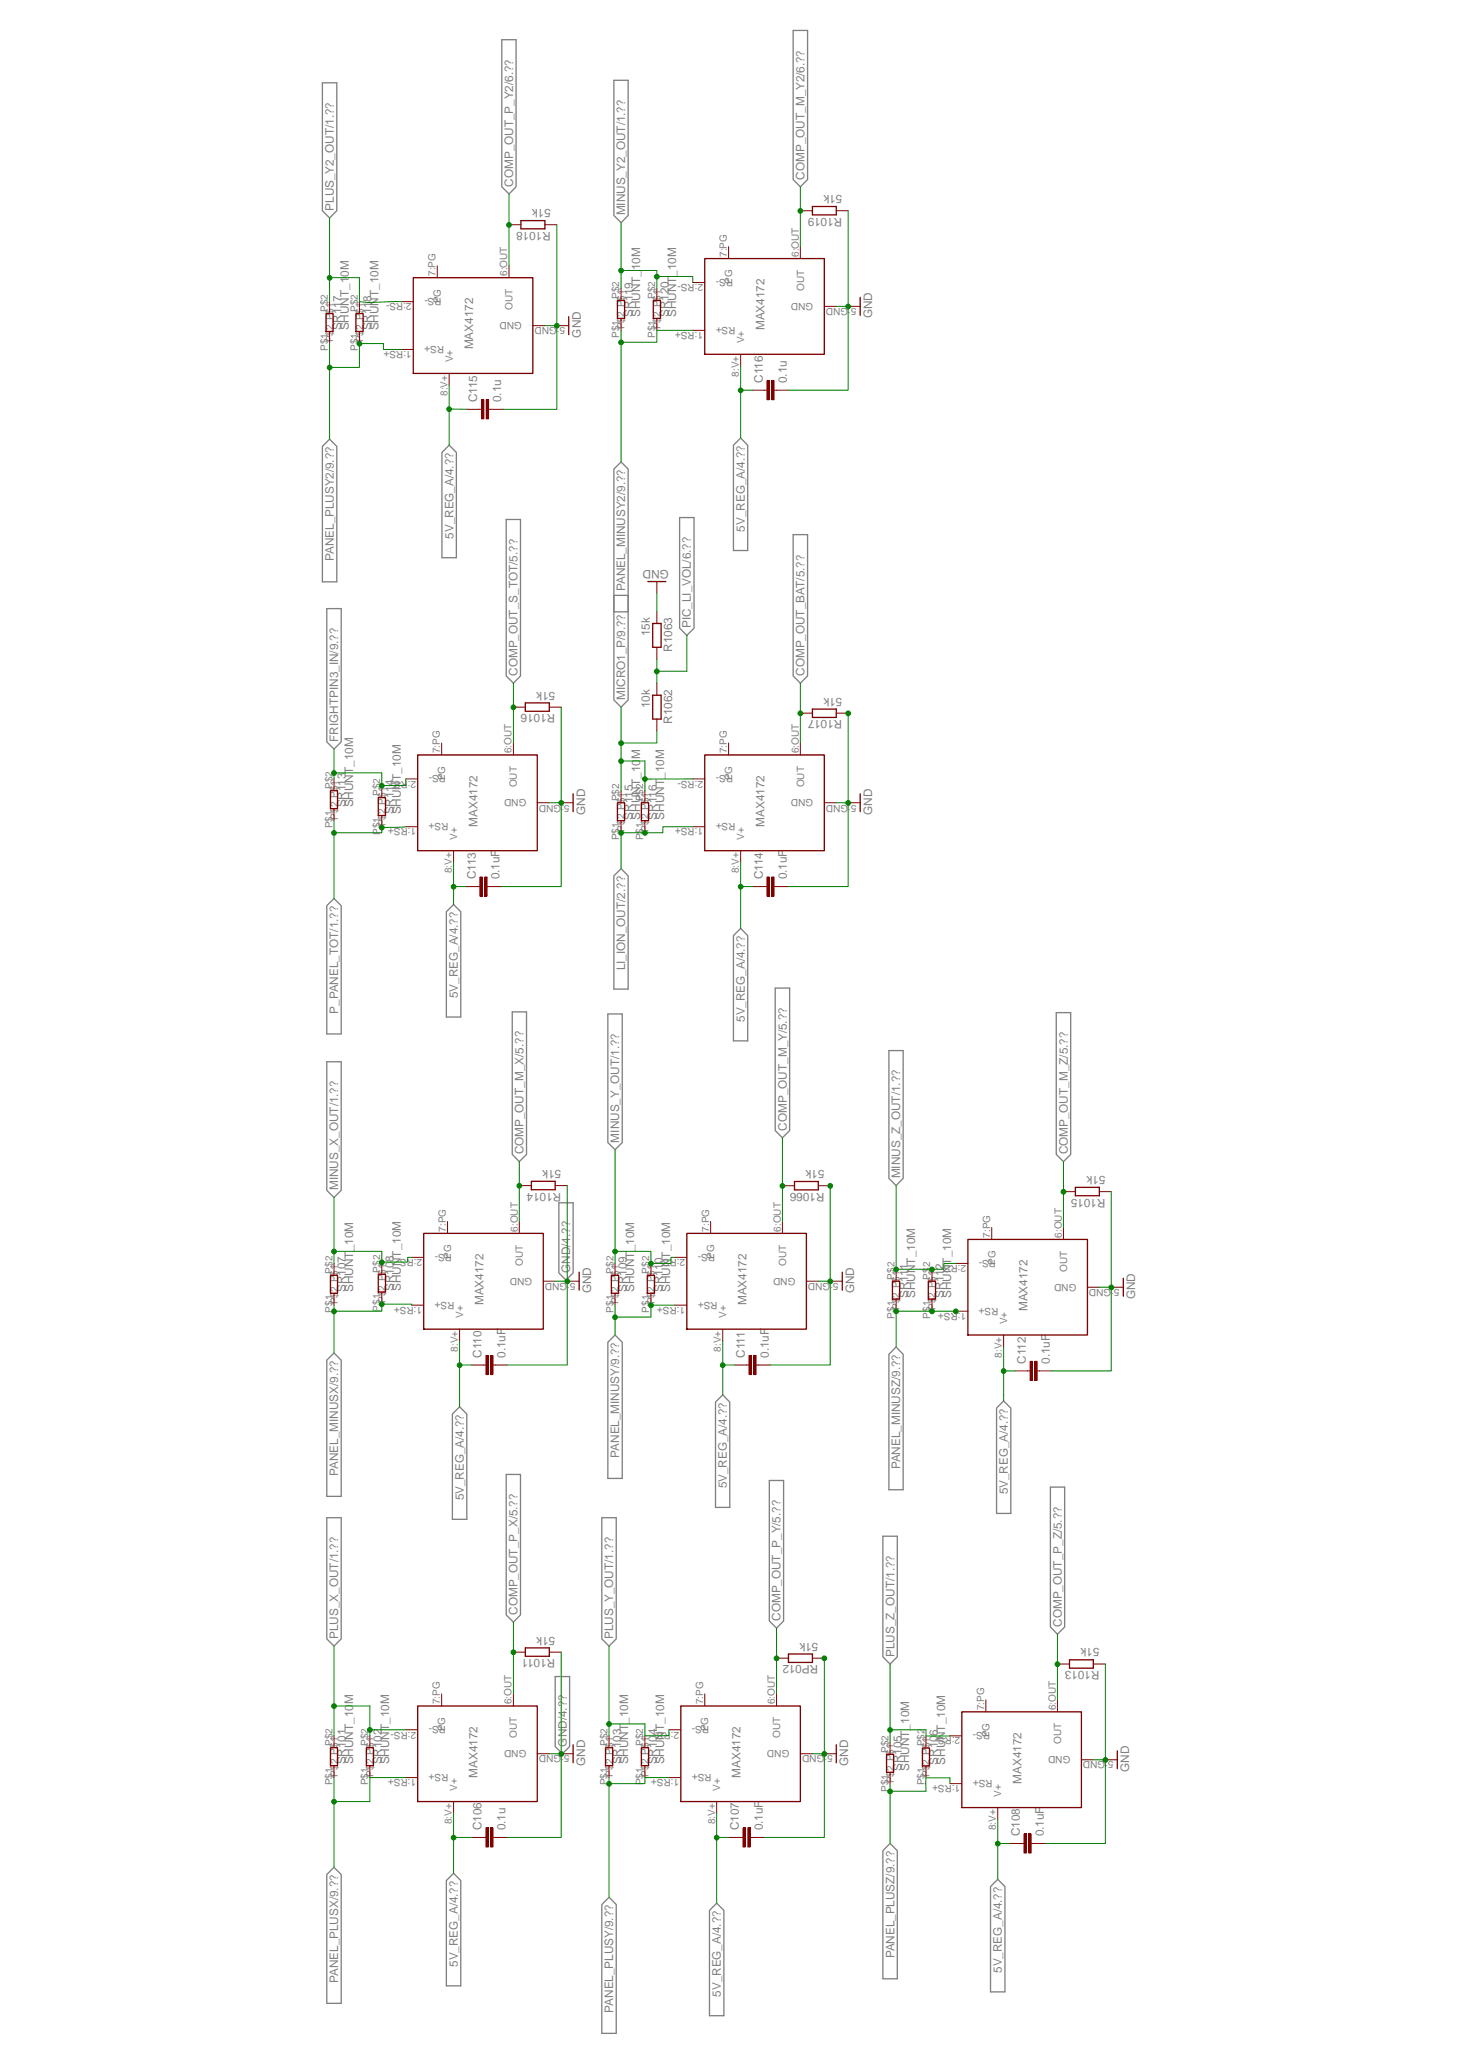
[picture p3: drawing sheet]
<svg xmlns="http://www.w3.org/2000/svg" width="210mm" height="297mm" viewBox="0 0 210 297" stroke-linecap="round" stroke-linejoin="round" font-family="sans-serif">
<g fill="none" stroke="#808080" stroke-width=".19">
<path d="M46.4 11.9h2.1v18.4l-1.1 1.1-1-1.1zM72.2 5.7h2.1v21.2l-1 1-1.1-1zM88.3 11.6h2.1v19.4l-1 1-1.1-1zM114.2 4.4h2v21.4l-1 1.1-1-1.1zM47.4 63.2l1.1 1v19.5h-2.1v-19.5zM64.6 64.1l1.1 1v15.2h-2.1v-15.2zM72.9 74.8h2v22.5l-1 1-1-1zM88.3 67.5l1.1-1 1 1v20.6h-2.1zM97.8 74.5h2.1v15.9l-1.1 1-1-1zM106.6 63l1 1.1v15.1h-2v-15.1zM114.2 76.9h2v20.4l-1 1-1-1zM47 87.6h2.1v19.2l-1 1-1.1-1z"/>
<path d="M88.3 85.7h2.1v15l-1 1.1-1.1-1.1zM48.1 129.3l1 1v18.5h-2.1v-18.5zM65.3 130.2l1 1v15.2h-2.1v-15.2zM89.4 125l1 1v16.3h-2.1v-16.3zM106.6 133.6l1 1v15.2h-2v-15.2zM47 152.8h2.1v18.5l-1 1-1.1-1zM73.7 145.6h2.1v20.5l-1.1 1.1-1-1.1zM87.5 145.9h2.1v18.5l-1.1 1.1-1-1.1zM111.6 142.2h2v20.5l-1 1-1-1zM127.9 151.2h2.1v18.4l-1 1-1.1-1zM152 145.7h2.1v20.4l-1 1.1-1.1-1.1zM80.4 173.1h2.1v10.1l-1.1 1-1-1z"/>
<path d="M48.1 194.7l1 1v19.6h-2.1v-19.6zM88.5 192.1l1.1 1.1v19.6h-2.1v-19.6zM129 193.9l1 1v19.5h-2.1v-19.5zM47 218.4h2.1v17.5l-1 1-1.1-1zM66.1 202.5l1.1 1v15.2h-2.1v-15.2zM72.9 212.2h2v20.2l-1 1-1-1zM86.6 218.4h2.1v17.5l-1 1-1.1-1zM104 200.7l1 1.1v15.1h-2v-15.1zM110.7 213.1h2.1v20.2l-1 1-1.1-1zM144.4 201.6l1.1 1v15.2h-2.1v-15.2zM151.2 214h2v20.1l-1 1.1-1-1.1zM127.1 221.1h2v17.3l-1 1.1-1-1.1z"/>
<path d="M79.9 241.3h2.1v10.1l-1.1 1-1-1zM48.1 268.7l1 1.1v18.5h-2.1v-18.5zM65.3 269.6l1 1v15.2h-2.1v-15.2zM87.7 273l1 1.1v18.5h-2.1v-18.5zM103.1 273.9l1.1 1v15.2h-2.1v-15.2zM128.1 265.3l1 1v18.5h-2v-18.5zM143.6 270.5l1 1v15.2h-2v-15.2z"/>
</g>
<g fill="none" stroke="#800000" stroke-width=".19">
<path d="M59.5 40h17.2v13.7h-17.2zM75 31.7h3.4v1.2h-3.4zM101.4 37.2h17.2v13.8h-17.2zM116.9 29.7h3.5v1.2h-3.5zM46.9 45.1h1v2.6h-1zM51.2 45.1h1.1v2.6h-1.1zM81.9 45.6v2.6M88.9 43.2h1v2.6h-1zM94 43.2h1.1v2.6h-1.1zM123.8 42.8v2.6M93.2 83.7h2.6M93.9 89.7h1.2v3.5h-1.2z"/>
<path d="M47.6 113.8h1v2.6h-1zM54.4 114.8h1.1v2.6h-1.1zM60.1 108.6h17.2v13.8h-17.2zM75.6 101.2h3.5v1.2h-3.5zM82.5 114.2v2.6M88.9 115.5h1v2.6h-1zM92.3 115.5h1v2.6h-1zM93.9 100.1h1.2v3.4h-1.2zM101.4 108.6h17.2v13.8h-17.2zM116.9 102h3.5v1.3h-3.5zM123.8 114.2v2.6M61 177.5h17.2v13.8h-17.2z"/>
<path d="M76.5 170h3.4v1.2h-3.4zM98.8 177.5h17.3v13.8h-17.3zM114.3 170h3.5v1.2h-3.5zM139.3 178.4h17.2v13.7h-17.2zM154.8 170.9h3.4v1.2h-3.4zM47.6 183.5h1v2.6h-1zM54.4 183.4h1.1v2.5h-1.1zM83.4 183.1v2.6M88 183.5h1v2.6h-1zM93.2 183.5h1v2.6h-1zM121.2 183.1v2.6M128.4 184.4h1.1v2.6h-1.1z"/>
<path d="M133.6 184.4h1v2.6h-1zM161.7 184v2.5M75.6 237.2h3.5v1.2h-3.5zM113.5 238h3.4v1.2h-3.4zM153.9 238.9h3.5v1.2h-3.5zM47.6 251.5h1v2.6h-1zM52.7 251.5h1v2.6h-1zM60.1 245.5h17.2v13.8h-17.2zM82.5 251.1v2.6M87.1 251.5h1.1v2.6h-1.1zM92.3 251.5h1v2.6h-1zM98 245.5h17.2v13.8h-17.2z"/>
<path d="M120.4 251.1v2.6M127.6 252.5h1v2.6h-1zM132.8 251.6h1v2.5h-1zM138.4 246.4h17.2v13.7h-17.2zM160.8 252v2.5"/>
</g>
<g fill="none" stroke="#800000" stroke-width=".14">
<path d="M62.9 38.2v1.8M73.3 38.2v1.8M73.3 32.3h1.7M78.4 32.3h1.7M104.9 35.5v1.7M115.2 35.5v1.7M115.2 30.3h1.7M120.4 30.3h1.7M47.4 43.4v1.7M47.4 47.7v1.7M51.7 43.4v1.7M51.7 47.7v1.7"/>
<path d="M57.8 50.3h1.7M57.8 43.4h1.7M64.6 53.7v1.8M69.3 58.9h-2.1M69.3 57.5h.3v2.8h-.3zM70 57.5h.3v2.8h-.3zM70.3 58.9h2.1M76.7 46.9h1.7M80.1 46.9h1.8M89.4 41.5v1.7M89.4 45.8v1.7M94.5 41.5v1.7"/>
<path d="M94.5 45.8v1.7M99.7 47.5h1.7M99.7 40.7h1.7M106.6 51v1.7M108.3 56.2h2.1M110.4 54.8h.3v2.7h-.3zM111.1 54.8h.3v2.7h-.3zM111.4 56.2h2.1M118.6 44.1h1.8M122.1 44.1h1.7M94.5 83.7v1.7M94.5 88v1.7"/>
<path d="M94.5 93.2v1.7M94.5 98.3v1.8M48.1 112.1v1.7M48.1 116.4v1.7M54.9 113.1v1.7M54.9 117.4v1.7M58.4 119h1.7M58.4 112.1h1.7M63.6 106.9v1.7M73.9 106.9v1.7M73.9 101.8h1.7M77.3 115.5h1.8"/>
<path d="M79.1 101.8h1.7M80.8 115.5h1.7M89.4 113.8v1.7M89.4 118.1v1.7M92.8 113.8v1.7M92.8 118.1v1.7M94.5 103.5v1.7M99.7 119h1.7M99.7 112.1h1.7M104.9 106.9v1.7M115.2 106.9v1.7M115.2 102.6h1.7"/>
<path d="M118.6 115.5h1.8M120.4 102.6h1.7M122.1 115.5h1.7M65.3 122.4v1.7M67 127.6h2.1M69.1 126.2h.3v2.8h-.3zM69.8 126.2h.3v2.8h-.3zM70.1 127.6h2.1M106.6 122.4v1.7M108.3 127.6h2.1M110.4 126.2h.3v2.8h-.3zM111.1 126.2h.3v2.8h-.3z"/>
<path d="M111.4 127.6h2.1M64.4 175.8v1.7M74.7 175.8v1.7M74.7 170.6h1.8M79.9 170.6h1.7M102.3 175.8v1.7M112.6 175.8v1.7M112.6 170.6h1.7M117.8 170.6h1.7M142.7 176.7v1.7M153.1 176.7v1.7M153.1 171.5h1.7"/>
<path d="M158.2 171.5h1.7M48.1 181.8v1.7M48.1 186.1v1.7M54.9 181.7v1.7M54.9 185.9v1.8M59.3 187.8h1.7M59.3 181h1.7M66.1 191.3v1.7M69.9 196.4h-2M69.9 195.1h.4v2.7h-.4zM70.6 195.1h.4v2.7h-.4zM71 196.4h2"/>
<path d="M78.2 184.4h1.7M81.6 184.4h1.8M88.5 181.8v1.7M88.5 186.1v1.7M93.7 181.8v1.7M93.7 186.1v1.7M97.1 187.8h1.7M97.1 181h1.7M104 191.3v1.7M107.8 195.1h.3v2.7h-.3zM107.8 196.4h-2.1M108.5 195.1h.3v2.7h-.3z"/>
<path d="M108.8 196.4h2.1M116.1 184.4h1.7M119.5 184.4h1.7M129 182.7v1.7M129 187v1.7M134.1 182.7v1.7M134.1 187v1.7M137.6 188.7h1.7M137.6 181.8h1.7M144.4 192.1v1.8M148.2 197.3h-2M148.3 195.9h.3v2.8h-.3z"/>
<path d="M148.9 195.9h.4v2.8h-.4zM149.3 197.3h2M156.5 185.3h1.7M159.9 185.3h1.8M73.9 237.8h1.7M79.1 237.8h1.7M111.8 238.6h1.7M116.9 238.6h1.7M152.2 239.5h1.7M157.4 239.5h1.7M48.1 249.8v1.7M48.1 254.1v1.7"/>
<path d="M53.2 249.8v1.7M53.2 254.1v1.7M58.4 255.8h1.7M58.4 248.9h1.7M63.6 243.8v1.7M65.3 259.3v1.7M73.9 243.8v1.7M77.3 252.4h1.8M80.8 252.4h1.7M87.7 249.8v1.7M87.7 254.1v1.7M92.8 249.8v1.7"/>
<path d="M92.8 254.1v1.7M96.3 255.8h1.7M96.3 248.9h1.7M101.4 243.8v1.7M103.1 259.3v1.7M111.8 243.8v1.7M115.2 252.4h1.7M118.6 252.4h1.8M128.1 250.8v1.7M128.1 255.1v1.7M133.3 249.8v1.8M133.3 254.1v1.8"/>
<path d="M136.7 256.7h1.7M136.7 249.8h1.7M141.9 244.6v1.8M152.2 244.6v1.8M155.6 253.3h1.8M159.1 253.3h1.7M67.9 264.4h2M69.9 263.1h.4v2.7h-.4zM70.6 263.1h.4v2.7h-.4zM71 264.4h2M104.9 264.4h2M106.9 263.1h.4v2.7h-.4z"/>
<path d="M107.6 263.1h.4v2.7h-.4zM108 264.4h2M143.6 260.1v1.8M145.3 265.3h2.1M147.4 263.9h.3v2.8h-.3zM148.1 263.9h.3v2.8h-.3zM150.5 265.3h-2.1"/>
</g>
<g fill="none" stroke="#800000" stroke-width=".34">
<path d="M69.5 57.5v2.8M70.1 57.5v2.8M110.6 54.8v2.7M111.2 54.8v2.7M69.2 126.2v2.8M69.9 126.2v2.8M110.6 126.2v2.8M111.2 126.2v2.8M70.1 195.1v2.7M70.8 195.1v2.7M108 195.1v2.7M108.6 195.1v2.7"/>
<path d="M148.4 195.9v2.8M149.1 195.9v2.8M70.1 263.1v2.7M70.8 263.1v2.7M107.1 263.1v2.7M107.8 263.1v2.7M147.6 263.9v2.8M148.2 263.9v2.8"/>
</g>
<path d="M65.3 261v8.6M65.3 264.4h2.6" fill="none" stroke="#008000" stroke-width=".14"/>
<circle cx="65.3" cy="264.5" r=".34" fill="#008000"/>
<g fill="none" stroke="#008000" stroke-width=".14">
<path d="M66.1 193v9.5M66.1 196.4h1.8"/>
<circle cx="65.3" cy="264.5" r=".34"/>
</g>
<circle cx="66.1" cy="196.5" r=".34" fill="#008000"/>
<g fill="none" stroke="#008000" stroke-width=".14">
<path d="M103.1 264.4h1.8M103.1 261v12.9"/>
<circle cx="66.1" cy="196.5" r=".34"/>
</g>
<circle cx="103.1" cy="264.5" r=".34" fill="#008000"/>
<g fill="none" stroke="#008000" stroke-width=".14">
<path d="M104 193v3.4h1.7M104 196.4v4.3"/>
<circle cx="103.1" cy="264.5" r=".34"/>
</g>
<circle cx="104" cy="196.5" r=".34" fill="#008000"/>
<g fill="none" stroke="#008000" stroke-width=".14">
<path d="M143.6 261.9v3.4h1.7M143.6 265.3v5.2"/>
<circle cx="104" cy="196.5" r=".34"/>
</g>
<circle cx="143.6" cy="265.3" r=".34" fill="#008000"/>
<g fill="none" stroke="#008000" stroke-width=".14">
<path d="M144.4 193.9v3.4h1.8M144.4 197.3v3.4"/>
<circle cx="143.6" cy="265.3" r=".34"/>
</g>
<circle cx="144.4" cy="197.3" r=".34" fill="#008000"/>
<g fill="none" stroke="#008000" stroke-width=".14">
<path d="M65.3 127.6v2.6M65.3 124.1v3.5h1.7M144.4 200.7v.9"/>
<circle cx="144.4" cy="197.3" r=".34"/>
</g>
<circle cx="65.3" cy="127.6" r=".34" fill="#008000"/>
<g fill="none" stroke="#008000" stroke-width=".14">
<path d="M106.6 124.1v3.5h1.7M106.6 127.6v6"/>
<circle cx="65.3" cy="127.6" r=".34"/>
</g>
<circle cx="106.6" cy="127.6" r=".34" fill="#008000"/>
<g fill="none" stroke="#008000" stroke-width=".14">
<path d="M64.6 55.5v8.6M64.6 58.9h2.6"/>
<circle cx="106.6" cy="127.6" r=".34"/>
</g>
<circle cx="64.6" cy="58.9" r=".34" fill="#008000"/>
<g fill="none" stroke="#008000" stroke-width=".14">
<path d="M106.6 56.2h1.7M106.6 52.7v10.3"/>
<circle cx="64.6" cy="58.9" r=".34"/>
</g>
<circle cx="106.6" cy="56.2" r=".34" fill="#008000"/>
<g fill="none" stroke="#008000" stroke-width=".14">
<path d="M48.1 259.3h5.1M48.1 255.8v12.9"/>
<circle cx="106.6" cy="56.2" r=".34"/>
</g>
<circle cx="48.1" cy="259.3" r=".34" fill="#008000"/>
<g fill="none" stroke="#008000" stroke-width=".14">
<path d="M58.4 255.8h-5.2v3.5M79.1 252.4h1.7v12h-7.8"/>
<circle cx="48.1" cy="259.3" r=".34"/>
</g>
<circle cx="80.8" cy="252.4" r=".34" fill="#008000"/>
<g fill="none" stroke="#008000" stroke-width=".14">
<path d="M81.6 170.6v25.8h-8.6M80.8 237.8v14.6"/>
<circle cx="80.8" cy="252.4" r=".34"/>
</g>
<circle cx="81.6" cy="184.4" r=".34" fill="#008000"/>
<g fill="none" stroke="#008000" stroke-width=".14">
<path d="M79.9 184.4h1.7M116.9 252.4h1.7v12h-8.6"/>
<circle cx="81.6" cy="184.4" r=".34"/>
</g>
<circle cx="118.6" cy="252.4" r=".34" fill="#008000"/>
<g fill="none" stroke="#008000" stroke-width=".14">
<path d="M118.6 238.6v13.8"/>
<circle cx="118.6" cy="252.4" r=".34"/>
</g>
<circle cx="118.6" cy="238.7" r=".34" fill="#008000"/>
<g fill="none" stroke="#008000" stroke-width=".14">
<path d="M117.8 184.4h1.7v12h-8.6"/>
<circle cx="118.6" cy="238.7" r=".34"/>
</g>
<circle cx="119.5" cy="184.4" r=".34" fill="#008000"/>
<g fill="none" stroke="#008000" stroke-width=".14">
<path d="M119.5 170.6v13.8"/>
<circle cx="119.5" cy="184.4" r=".34"/>
</g>
<circle cx="119.5" cy="170.7" r=".34" fill="#008000"/>
<g fill="none" stroke="#008000" stroke-width=".14">
<path d="M159.1 239.5v25.8h-8.6"/>
<circle cx="119.5" cy="170.7" r=".34"/>
</g>
<circle cx="159.1" cy="253.3" r=".34" fill="#008000"/>
<g fill="none" stroke="#008000" stroke-width=".14">
<path d="M158.2 185.3h1.7v12h-8.6M157.4 253.3h1.7"/>
<circle cx="159.1" cy="253.3" r=".34"/>
</g>
<circle cx="159.9" cy="185.3" r=".34" fill="#008000"/>
<g fill="none" stroke="#008000" stroke-width=".14">
<path d="M80.8 101.8v13.7h-1.7M159.9 171.5v13.8"/>
<circle cx="159.9" cy="185.3" r=".34"/>
</g>
<circle cx="80.8" cy="115.5" r=".34" fill="#008000"/>
<g fill="none" stroke="#008000" stroke-width=".14">
<path d="M80.8 115.5v12.1h-8.6M122.1 102.6v25h-8.6"/>
<circle cx="80.8" cy="115.5" r=".34"/>
</g>
<circle cx="122.1" cy="115.5" r=".34" fill="#008000"/>
<g fill="none" stroke="#008000" stroke-width=".14">
<path d="M120.4 115.5h1.7"/>
<circle cx="122.1" cy="115.5" r=".34"/>
</g>
<circle cx="122.1" cy="102.7" r=".34" fill="#008000"/>
<g fill="none" stroke="#008000" stroke-width=".14">
<path d="M78.4 46.9h1.7v12h-7.7M94.5 85.4v2.6"/>
<circle cx="122.1" cy="102.7" r=".34"/>
</g>
<circle cx="80.1" cy="46.9" r=".34" fill="#008000"/>
<g fill="none" stroke="#008000" stroke-width=".14">
<path d="M80.1 32.3v14.6M120.4 44.1h1.7v12.1h-8.6"/>
<circle cx="80.1" cy="46.9" r=".34"/>
</g>
<circle cx="122.1" cy="44.1" r=".34" fill="#008000"/>
<g fill="none" stroke="#008000" stroke-width=".14">
<path d="M122.1 30.3v13.8M48.1 187.8v6.9M54.9 187.7v1h-6.8"/>
<circle cx="122.1" cy="44.1" r=".34"/>
</g>
<circle cx="48.1" cy="188.7" r=".34" fill="#008000"/>
<g fill="none" stroke="#008000" stroke-width=".14">
<path d="M54.9 187.7h4.4v.1"/>
<circle cx="48.1" cy="188.7" r=".34"/>
</g>
<circle cx="54.9" cy="187.7" r=".34" fill="#008000"/>
<g fill="none" stroke="#008000" stroke-width=".14">
<path d="M87.7 255.8v17.3M92.8 255.8v.9h-5.1"/>
<circle cx="54.9" cy="187.7" r=".34"/>
</g>
<circle cx="87.7" cy="256.7" r=".34" fill="#008000"/>
<g fill="none" stroke="#008000" stroke-width=".14">
<path d="M87.7 236.9v11.2h5.1M92.8 255.8h3.5"/>
<circle cx="87.7" cy="256.7" r=".34"/>
</g>
<circle cx="87.7" cy="248.1" r=".34" fill="#008000"/>
<g fill="none" stroke="#008000" stroke-width=".14">
<path d="M88.5 165.5v14.6h5.2v1.7M87.7 248.1v1.7M92.8 248.1v1.7h3.5v-.9"/>
<circle cx="87.7" cy="248.1" r=".34"/>
</g>
<circle cx="88.5" cy="180.1" r=".34" fill="#008000"/>
<g fill="none" stroke="#008000" stroke-width=".14">
<path d="M88.5 180.1v1.7"/>
<circle cx="88.5" cy="180.1" r=".34"/>
</g>
<circle cx="93.7" cy="181.8" r=".34" fill="#008000"/>
<g fill="none" stroke="#008000" stroke-width=".14">
<path d="M88.5 187.8v4.3M97.1 181h-.5v.8h-2.9"/>
<circle cx="93.7" cy="181.8" r=".34"/>
</g>
<circle cx="88.5" cy="189.6" r=".34" fill="#008000"/>
<g fill="none" stroke="#008000" stroke-width=".14">
<path d="M93.7 187.8v1.7h-5.2"/>
<circle cx="88.5" cy="189.6" r=".34"/>
</g>
<circle cx="93.7" cy="187.9" r=".34" fill="#008000"/>
<g fill="none" stroke="#008000" stroke-width=".14">
<path d="M93.7 187.8h3.4M128.1 257.8v7.5M136.7 256.7v-.8h-3.4v1.9h-5.2v-1"/>
<circle cx="93.7" cy="187.9" r=".34"/>
</g>
<circle cx="128.1" cy="257.8" r=".34" fill="#008000"/>
<g fill="none" stroke="#008000" stroke-width=".14">
<path d="M128.1 239.5v11.3M128.1 248.9h5.2"/>
<circle cx="128.1" cy="257.8" r=".34"/>
</g>
<circle cx="128.1" cy="249" r=".34" fill="#008000"/>
<g fill="none" stroke="#008000" stroke-width=".14">
<path d="M129 188.7v5.2M137.6 188.7h.1M133.3 248.9v.9h3.4"/>
<circle cx="128.1" cy="249" r=".34"/>
</g>
<circle cx="129" cy="188.7" r=".34" fill="#008000"/>
<g fill="none" stroke="#008000" stroke-width=".14">
<path d="M129 188.7h5.1"/>
<circle cx="129" cy="188.7" r=".34"/>
</g>
<circle cx="134.1" cy="188.7" r=".34" fill="#008000"/>
<g fill="none" stroke="#008000" stroke-width=".14">
<path d="M134.1 188.7h3.5"/>
<circle cx="134.1" cy="188.7" r=".34"/>
</g>
<circle cx="137.6" cy="188.7" r=".34" fill="#008000"/>
<g fill="none" stroke="#008000" stroke-width=".14">
<path d="M129 170.6v12.1h5.1"/>
<circle cx="137.6" cy="188.7" r=".34"/>
</g>
<circle cx="134.1" cy="182.7" r=".34" fill="#008000"/>
<circle cx="134.1" cy="182.7" r=".34" fill="none" stroke="#008000" stroke-width=".14"/>
<circle cx="129" cy="182.7" r=".34" fill="#008000"/>
<g fill="none" stroke="#008000" stroke-width=".14">
<path d="M48.1 118.1v1.7h6.8v-.7M137.6 181.8h-1.8v.9h-1.7"/>
<circle cx="129" cy="182.7" r=".34"/>
</g>
<circle cx="48.1" cy="119.9" r=".34" fill="#008000"/>
<g fill="none" stroke="#008000" stroke-width=".14">
<path d="M58.4 119l-3.5 .1"/>
<circle cx="48.1" cy="119.9" r=".34"/>
</g>
<circle cx="54.9" cy="119.1" r=".34" fill="#008000"/>
<g fill="none" stroke="#008000" stroke-width=".14">
<path d="M73.9 98.3v8.6M48.1 119.8v9.5"/>
<circle cx="54.9" cy="119.1" r=".34"/>
</g>
<circle cx="73.9" cy="101.8" r=".34" fill="#008000"/>
<g fill="none" stroke="#008000" stroke-width=".14">
<path d="M115.2 98.3v8.6"/>
<circle cx="73.9" cy="101.8" r=".34"/>
</g>
<circle cx="115.2" cy="102.7" r=".34" fill="#008000"/>
<g fill="none" stroke="#008000" stroke-width=".14">
<path d="M94.5 94.9v3.4M94.5 96.6h4.3"/>
<circle cx="115.2" cy="102.7" r=".34"/>
</g>
<circle cx="94.5" cy="96.6" r=".34" fill="#008000"/>
<g fill="none" stroke="#008000" stroke-width=".14">
<path d="M98.8 91.4v5.2M73.9 233.4v10.4"/>
<circle cx="94.5" cy="96.6" r=".34"/>
</g>
<circle cx="73.9" cy="237.8" r=".34" fill="#008000"/>
<g fill="none" stroke="#008000" stroke-width=".14">
<path d="M74.7 167.2v8.6"/>
<circle cx="73.9" cy="237.8" r=".34"/>
</g>
<circle cx="74.7" cy="170.6" r=".34" fill="#008000"/>
<g fill="none" stroke="#008000" stroke-width=".14">
<path d="M111.8 234.3v9.5"/>
<circle cx="74.7" cy="170.6" r=".34"/>
</g>
<circle cx="111.8" cy="238.7" r=".34" fill="#008000"/>
<g fill="none" stroke="#008000" stroke-width=".14">
<path d="M112.6 163.7v12.1"/>
<circle cx="111.8" cy="238.7" r=".34"/>
</g>
<circle cx="112.6" cy="170.7" r=".34" fill="#008000"/>
<g fill="none" stroke="#008000" stroke-width=".14">
<path d="M152.2 235.2v9.4"/>
<circle cx="112.6" cy="170.7" r=".34"/>
</g>
<circle cx="152.2" cy="239.5" r=".34" fill="#008000"/>
<g fill="none" stroke="#008000" stroke-width=".14">
<path d="M153.1 167.2v9.5"/>
<circle cx="152.2" cy="239.5" r=".34"/>
</g>
<circle cx="153.1" cy="171.5" r=".34" fill="#008000"/>
<g fill="none" stroke="#008000" stroke-width=".14">
<path d="M48.1 107.8v4.3M48.1 111.2h6.8"/>
<circle cx="153.1" cy="171.5" r=".34"/>
</g>
<circle cx="48.1" cy="111.3" r=".34" fill="#008000"/>
<g fill="none" stroke="#008000" stroke-width=".14">
<path d="M54.9 111.2v1.9h3.5v-1"/>
<circle cx="48.1" cy="111.3" r=".34"/>
</g>
<circle cx="54.9" cy="113.1" r=".34" fill="#008000"/>
<g fill="none" stroke="#008000" stroke-width=".14">
<path d="M89.4 101.8v7.7M94.5 105.2v1.7h-5.1"/>
<circle cx="54.9" cy="113.1" r=".34"/>
</g>
<circle cx="89.4" cy="107" r=".34" fill="#008000"/>
<g fill="none" stroke="#008000" stroke-width=".14">
<path d="M92.8 113.8v-4.3h-3.4v4.3M99.7 112.1h-6.9"/>
<circle cx="89.4" cy="107" r=".34"/>
</g>
<circle cx="92.8" cy="112.1" r=".34" fill="#008000"/>
<circle cx="92.8" cy="112.1" r=".34" fill="none" stroke="#008000" stroke-width=".14"/>
<circle cx="89.4" cy="109.5" r=".34" fill="#008000"/>
<g fill="none" stroke="#008000" stroke-width=".14">
<path d="M47.4 49.4v13.8M51.7 49.4v3.5h-4.3"/>
<circle cx="89.4" cy="109.5" r=".34"/>
</g>
<circle cx="47.4" cy="52.9" r=".34" fill="#008000"/>
<g fill="none" stroke="#008000" stroke-width=".14">
<path d="M51.7 49.4h3.5v.9h2.6"/>
<circle cx="47.4" cy="52.9" r=".34"/>
</g>
<circle cx="51.7" cy="49.5" r=".34" fill="#008000"/>
<g fill="none" stroke="#008000" stroke-width=".14">
<path d="M89.4 47.5v19M94.5 47.5v1.8h-5.1"/>
<circle cx="51.7" cy="49.5" r=".34"/>
</g>
<circle cx="89.4" cy="49.3" r=".34" fill="#008000"/>
<g fill="none" stroke="#008000" stroke-width=".14">
<path d="M73.3 27.9v10.3M94.5 47.5h5.2"/>
<circle cx="89.4" cy="49.3" r=".34"/>
</g>
<circle cx="73.3" cy="32.4" r=".34" fill="#008000"/>
<g fill="none" stroke="#008000" stroke-width=".14">
<path d="M115.2 26.9v8.6"/>
<circle cx="73.3" cy="32.4" r=".34"/>
</g>
<circle cx="115.2" cy="30.4" r=".34" fill="#008000"/>
<g fill="none" stroke="#008000" stroke-width=".14">
<path d="M47.4 31.4v12"/>
<circle cx="115.2" cy="30.4" r=".34"/>
</g>
<circle cx="47.4" cy="40" r=".34" fill="#008000"/>
<g fill="none" stroke="#008000" stroke-width=".14">
<path d="M47.4 40h4.3v3.4l1.3 .1 4.8-.1M89.4 32v9.5"/>
<circle cx="47.4" cy="40" r=".34"/>
</g>
<circle cx="89.4" cy="38.9" r=".34" fill="#008000"/>
<g fill="none" stroke="#008000" stroke-width=".14">
<path d="M89.4 38.9h5.1v2.6"/>
<circle cx="89.4" cy="38.9" r=".34"/>
</g>
<circle cx="94.5" cy="39.8" r=".34" fill="#008000"/>
<g fill="none" stroke="#008000" stroke-width=".14">
<path d="M94.5 39.8h5.2v.9M92.8 119.8h-3.4v5.2"/>
<circle cx="94.5" cy="39.8" r=".34"/>
</g>
<circle cx="89.4" cy="119.9" r=".34" fill="#008000"/>
<g fill="none" stroke="#008000" stroke-width=".14">
<path d="M99.7 119h-4.3v.8h-2.6"/>
<circle cx="89.4" cy="119.9" r=".34"/>
</g>
<circle cx="92.8" cy="119.9" r=".34" fill="#008000"/>
<g fill="none" stroke="#008000" stroke-width=".14">
<path d="M48.1 236.9v12.9"/>
<circle cx="92.8" cy="119.9" r=".34"/>
</g>
<circle cx="48.1" cy="245.5" r=".34" fill="#008000"/>
<g fill="none" stroke="#008000" stroke-width=".14">
<path d="M48.1 245.5h5.1v4.3"/>
<circle cx="48.1" cy="245.5" r=".34"/>
</g>
<circle cx="53.2" cy="249" r=".34" fill="#008000"/>
<g fill="none" stroke="#008000" stroke-width=".14">
<path d="M48.1 172.3v7.8h6.8M53.2 248.9h5.2"/>
<circle cx="53.2" cy="249" r=".34"/>
</g>
<circle cx="48.1" cy="180.1" r=".34" fill="#008000"/>
<g fill="none" stroke="#008000" stroke-width=".14">
<path d="M48.1 180.1v1.7M54.9 180.1v1.6l3.8-.1v-.6h.6"/>
<circle cx="48.1" cy="180.1" r=".34"/>
</g>
<circle cx="54.9" cy="181.7" r=".34" fill="#008000"/>
<circle cx="54.9" cy="181.7" r=".34" fill="none" stroke="#008000" stroke-width=".14"/>
<g font-size="1.7" fill="#808080">
<text x="73.9" y="26.9" transform="rotate(-90 73.9 26.9)">COMP_OUT_P_Y2/6.??</text>
<text x="115.8" y="25.8" transform="rotate(-90 115.8 25.8)">COMP_OUT_M_Y2/6.??</text>
<text x="121.2" y="28.1" transform="rotate(-180 121.2 28.1)">51k</text>
<text x="48" y="30.3" transform="rotate(-90 48 30.3)">PLUS_Y2_OUT/1.??</text>
<text x="79.3" y="30.1" transform="rotate(-180 79.3 30.1)">51k</text>
<text x="79.3" y="33.4" transform="rotate(-180 79.3 33.4)">R1018</text>
<text x="90" y="31" transform="rotate(-90 90 31)">MINUS_Y2_OUT/1.??</text>
<text x="121.2" y="31.3" transform="rotate(-180 121.2 31.3)">R1019</text>
<text x="49.1" y="47.5" transform="rotate(-90 49.1 47.5)">SR117</text>
<text x="50.2" y="47.5" transform="rotate(-90 50.2 47.5)">SHUNT_10M</text>
<text x="53.5" y="47.5" transform="rotate(-90 53.5 47.5)">SR118</text>
<text x="54.5" y="47.5" transform="rotate(-90 54.5 47.5)">SHUNT_10M</text>
<text x="91.1" y="45.7" transform="rotate(-90 91.1 45.7)">SR119</text>
<text x="92.1" y="45.7" transform="rotate(-90 92.1 45.7)">SHUNT_10M</text>
<text x="96.3" y="45.7" transform="rotate(-90 96.3 45.7)">SR120</text>
<text x="97.3" y="45.7" transform="rotate(-90 97.3 45.7)">SHUNT_10M</text>
<text x="110" y="47.5" transform="rotate(-90 110 47.5)">MAX4172</text>
<text x="125.5" y="45.8" transform="rotate(-90 125.5 45.8)">GND</text>
<text x="68.1" y="50.3" transform="rotate(-90 68.1 50.3)">MAX4172</text>
<text x="83.6" y="48.6" transform="rotate(-90 83.6 48.6)">GND</text>
<text x="68.7" y="57.9" transform="rotate(-90 68.7 57.9)">C115</text>
<text x="72.1" y="57.9" transform="rotate(-90 72.1 57.9)">0.1u</text>
<text x="109.8" y="55.1" transform="rotate(-90 109.8 55.1)">C116</text>
<text x="113.2" y="55.1" transform="rotate(-90 113.2 55.1)">0.1u</text>
<text x="65.3" y="77.5" transform="rotate(-90 65.3 77.5)">5V_REG_A/4.??</text>
<text x="107.2" y="76.5" transform="rotate(-90 107.2 76.5)">5V_REG_A/4.??</text>
<text x="48" y="80.7" transform="rotate(-90 48 80.7)">PANEL_PLUSY2/9.??</text>
<text x="96.3" y="82" transform="rotate(-180 96.3 82)">GND</text>
<text x="90" y="85.1" transform="rotate(-90 90 85.1)">PANEL_MINUSY2/9.??</text>
<text x="93.5" y="91.6" transform="rotate(-90 93.5 91.6)">15k</text>
<text x="96.8" y="93.8" transform="rotate(-90 96.8 93.8)">R1063</text>
<text x="99.4" y="90.4" transform="rotate(-90 99.4 90.4)">PIC_LI_VOL/6.??</text>
<text x="74.5" y="97.3" transform="rotate(-90 74.5 97.3)">COMP_OUT_S_TOT/5.??</text>
<text x="79.9" y="99.5" transform="rotate(-180 79.9 99.5)">51k</text>
<text x="90" y="100.7" transform="rotate(-90 90 100.7)">MICRO1_P/9.??</text>
<text x="93.5" y="101.9" transform="rotate(-90 93.5 101.9)">10k</text>
<text x="115.8" y="97.3" transform="rotate(-90 115.8 97.3)">COMP_OUT_BAT/5.??</text>
<text x="121.2" y="100.4" transform="rotate(-180 121.2 100.4)">51k</text>
<text x="48.7" y="106.8" transform="rotate(-90 48.7 106.8)">FRIGHTPIN3_IN/9.??</text>
<text x="79.9" y="102.8" transform="rotate(-180 79.9 102.8)">R1016</text>
<text x="96.8" y="104.1" transform="rotate(-90 96.8 104.1)">R1062</text>
<text x="121.2" y="103.7" transform="rotate(-180 121.2 103.7)">R1017</text>
<text x="49.8" y="116.2" transform="rotate(-90 49.8 116.2)">SR113</text>
<text x="50.8" y="116.2" transform="rotate(-90 50.8 116.2)">SHUNT_10M</text>
<text x="56.7" y="117.2" transform="rotate(-90 56.7 117.2)">SR114</text>
<text x="57.7" y="117.2" transform="rotate(-90 57.7 117.2)">SHUNT_10M</text>
<text x="68.7" y="119" transform="rotate(-90 68.7 119)">MAX4172</text>
<text x="84.2" y="117.3" transform="rotate(-90 84.2 117.3)">GND</text>
<text x="91.1" y="117.9" transform="rotate(-90 91.1 117.9)">SR115</text>
<text x="92.1" y="117.9" transform="rotate(-90 92.1 117.9)">SHUNT_10M</text>
<text x="94.5" y="117.9" transform="rotate(-90 94.5 117.9)">SR116</text>
<text x="95.6" y="117.9" transform="rotate(-90 95.6 117.9)">SHUNT_10M</text>
<text x="110" y="119" transform="rotate(-90 110 119)">MAX4172</text>
<text x="125.5" y="117.3" transform="rotate(-90 125.5 117.3)">GND</text>
<text x="68.5" y="126.6" transform="rotate(-90 68.5 126.6)">C113</text>
<text x="71.9" y="126.6" transform="rotate(-90 71.9 126.6)">0.1uF</text>
<text x="109.8" y="126.6" transform="rotate(-90 109.8 126.6)">C114</text>
<text x="113.2" y="126.6" transform="rotate(-90 113.2 126.6)">0.1uF</text>
<text x="65.9" y="143.6" transform="rotate(-90 65.9 143.6)">5V_REG_A/4.??</text>
<text x="90" y="139.6" transform="rotate(-90 90 139.6)">LI_ION_OUT/2.??</text>
<text x="48.7" y="145.9" transform="rotate(-90 48.7 145.9)">P_PANEL_TOT/1.??</text>
<text x="107.2" y="147.1" transform="rotate(-90 107.2 147.1)">5V_REG_A/4.??</text>
<text x="75.4" y="166.1" transform="rotate(-90 75.4 166.1)">COMP_OUT_M_X/5.??</text>
<text x="89.1" y="164.4" transform="rotate(-90 89.1 164.4)">MINUS_Y_OUT/1.??</text>
<text x="113.2" y="162.7" transform="rotate(-90 113.2 162.7)">COMP_OUT_M_Y/5.??</text>
<text x="153.7" y="166.1" transform="rotate(-90 153.7 166.1)">COMP_OUT_M_Z/5.??</text>
<text x="48.7" y="171.3" transform="rotate(-90 48.7 171.3)">MINUS_X_OUT/1.??</text>
<text x="80.8" y="168.4" transform="rotate(-180 80.8 168.4)">51k</text>
<text x="80.8" y="171.6" transform="rotate(-180 80.8 171.6)">R1014</text>
<text x="118.6" y="168.4" transform="rotate(-180 118.6 168.4)">51k</text>
<text x="118.6" y="171.7" transform="rotate(-180 118.6 171.7)">R1066</text>
<text x="129.6" y="169.6" transform="rotate(-90 129.6 169.6)">MINUS_Z_OUT/1.??</text>
<text x="159.1" y="169.2" transform="rotate(-180 159.1 169.2)">51k</text>
<text x="159.1" y="172.5" transform="rotate(-180 159.1 172.5)">R1015</text>
<text x="49.8" y="185.9" transform="rotate(-90 49.8 185.9)">SR107</text>
<text x="50.8" y="185.9" transform="rotate(-90 50.8 185.9)">SHUNT_10M</text>
<text x="56.7" y="185.8" transform="rotate(-90 56.7 185.8)">SR108</text>
<text x="57.7" y="185.8" transform="rotate(-90 57.7 185.8)">SHUNT_10M</text>
<text x="82.1" y="183.2" transform="rotate(-90 82.1 183.2)">GND/4.??</text>
<text x="90.2" y="185.9" transform="rotate(-90 90.2 185.9)">SR109</text>
<text x="91.3" y="185.9" transform="rotate(-90 91.3 185.9)">SHUNT_10M</text>
<text x="95.4" y="185.9" transform="rotate(-90 95.4 185.9)">SR110</text>
<text x="96.4" y="185.9" transform="rotate(-90 96.4 185.9)">SHUNT_10M</text>
<text x="69.6" y="187.8" transform="rotate(-90 69.6 187.8)">MAX4172</text>
<text x="85.1" y="186.1" transform="rotate(-90 85.1 186.1)">GND</text>
<text x="107.4" y="187.8" transform="rotate(-90 107.4 187.8)">MAX4172</text>
<text x="122.9" y="186.1" transform="rotate(-90 122.9 186.1)">GND</text>
<text x="130.7" y="186.8" transform="rotate(-90 130.7 186.8)">SR111</text>
<text x="131.7" y="186.8" transform="rotate(-90 131.7 186.8)">SHUNT_10M</text>
<text x="135.8" y="186.8" transform="rotate(-90 135.8 186.8)">SR112</text>
<text x="136.9" y="186.8" transform="rotate(-90 136.9 186.8)">SHUNT_10M</text>
<text x="147.9" y="188.7" transform="rotate(-90 147.9 188.7)">MAX4172</text>
<text x="163.4" y="187" transform="rotate(-90 163.4 187)">GND</text>
<text x="69.3" y="195.4" transform="rotate(-90 69.3 195.4)">C110</text>
<text x="72.8" y="195.4" transform="rotate(-90 72.8 195.4)">0.1uF</text>
<text x="107.2" y="195.4" transform="rotate(-90 107.2 195.4)">C111</text>
<text x="110.6" y="195.4" transform="rotate(-90 110.6 195.4)">0.1uF</text>
<text x="147.6" y="196.3" transform="rotate(-90 147.6 196.3)">C112</text>
<text x="151.1" y="196.3" transform="rotate(-90 151.1 196.3)">0.1uF</text>
<text x="89.1" y="209.8" transform="rotate(-90 89.1 209.8)">PANEL_MINUSY/9.??</text>
<text x="48.7" y="212.4" transform="rotate(-90 48.7 212.4)">PANEL_MINUSX/9.??</text>
<text x="66.7" y="215.9" transform="rotate(-90 66.7 215.9)">5V_REG_A/4.??</text>
<text x="104.6" y="214.2" transform="rotate(-90 104.6 214.2)">5V_REG_A/4.??</text>
<text x="129.6" y="211.5" transform="rotate(-90 129.6 211.5)">PANEL_MINUSZ/9.??</text>
<text x="145.1" y="215.1" transform="rotate(-90 145.1 215.1)">5V_REG_A/4.??</text>
<text x="74.5" y="232.4" transform="rotate(-90 74.5 232.4)">COMP_OUT_P_X/5.??</text>
<text x="112.4" y="233.3" transform="rotate(-90 112.4 233.3)">COMP_OUT_P_Y/5.??</text>
<text x="48.7" y="235.9" transform="rotate(-90 48.7 235.9)">PLUS_X_OUT/1.??</text>
<text x="79.9" y="235.5" transform="rotate(-180 79.9 235.5)">51k</text>
<text x="79.9" y="238.8" transform="rotate(-180 79.9 238.8)">R1011</text>
<text x="88.3" y="235.9" transform="rotate(-90 88.3 235.9)">PLUS_Y_OUT/1.??</text>
<text x="117.8" y="236.4" transform="rotate(-180 117.8 236.4)">51k</text>
<text x="117.8" y="239.6" transform="rotate(-180 117.8 239.6)">RP012</text>
<text x="128.7" y="238.4" transform="rotate(-90 128.7 238.4)">PLUS_Z_OUT/1.??</text>
<text x="152.8" y="234.1" transform="rotate(-90 152.8 234.1)">COMP_OUT_P_Z/5.??</text>
<text x="158.2" y="237.2" transform="rotate(-180 158.2 237.2)">51k</text>
<text x="158.2" y="240.5" transform="rotate(-180 158.2 240.5)">R1013</text>
<text x="81.6" y="251.4" transform="rotate(-90 81.6 251.4)">GND/4.??</text>
<text x="49.8" y="253.9" transform="rotate(-90 49.8 253.9)">SR101</text>
<text x="50.8" y="253.9" transform="rotate(-90 50.8 253.9)">SHUNT_10M</text>
<text x="54.9" y="253.9" transform="rotate(-90 54.9 253.9)">SR102</text>
<text x="56" y="253.9" transform="rotate(-90 56 253.9)">SHUNT_10M</text>
<text x="68.7" y="255.8" transform="rotate(-90 68.7 255.8)">MAX4172</text>
<text x="84.2" y="254.1" transform="rotate(-90 84.2 254.1)">GND</text>
<text x="89.4" y="253.9" transform="rotate(-90 89.4 253.9)">SR103</text>
<text x="90.4" y="253.9" transform="rotate(-90 90.4 253.9)">SHUNT_10M</text>
<text x="94.5" y="253.9" transform="rotate(-90 94.5 253.9)">SR104</text>
<text x="95.6" y="253.9" transform="rotate(-90 95.6 253.9)">SHUNT_10M</text>
<text x="106.6" y="255.8" transform="rotate(-90 106.6 255.8)">MAX4172</text>
<text x="122.1" y="254.1" transform="rotate(-90 122.1 254.1)">GND</text>
<text x="129.8" y="254.9" transform="rotate(-90 129.8 254.9)">SR105</text>
<text x="130.9" y="254.9" transform="rotate(-90 130.9 254.9)">SHUNT_10M</text>
<text x="135" y="254" transform="rotate(-90 135 254)">SR106</text>
<text x="136" y="254" transform="rotate(-90 136 254)">SHUNT_10M</text>
<text x="147" y="256.7" transform="rotate(-90 147 256.7)">MAX4172</text>
<text x="162.5" y="255" transform="rotate(-90 162.5 255)">GND</text>
<text x="69.3" y="263.4" transform="rotate(-90 69.3 263.4)">C106</text>
<text x="72.8" y="263.4" transform="rotate(-90 72.8 263.4)">0.1u</text>
<text x="106.3" y="263.4" transform="rotate(-90 106.3 263.4)">C107</text>
<text x="109.8" y="263.4" transform="rotate(-90 109.8 263.4)">0.1uF</text>
<text x="146.8" y="264.3" transform="rotate(-90 146.8 264.3)">C108</text>
<text x="150.2" y="264.3" transform="rotate(-90 150.2 264.3)">0.1uF</text>
<text x="128.7" y="281.8" transform="rotate(-90 128.7 281.8)">PANEL_PLUSZ/9.??</text>
<text x="48.7" y="285.4" transform="rotate(-90 48.7 285.4)">PANEL_PLUSX/9.??</text>
<text x="65.9" y="283.1" transform="rotate(-90 65.9 283.1)">5V_REG_A/4.??</text>
<text x="103.8" y="287.4" transform="rotate(-90 103.8 287.4)">5V_REG_A/4.??</text>
<text x="144.2" y="283.9" transform="rotate(-90 144.2 283.9)">5V_REG_A/4.??</text>
<text x="88.3" y="289.6" transform="rotate(-90 88.3 289.6)">PANEL_PLUSY/9.??</text>
</g>
<g font-size="1.4" fill="#808080">
<text x="62.7" y="39.7" transform="rotate(-90 62.7 39.7)">7:PG</text>
<text x="73" y="39.7" transform="rotate(-90 73 39.7)">6:OUT</text>
<text x="101.2" y="40.9" transform="rotate(-180 101.2 40.9)">2:RS-</text>
<text x="104.6" y="37" transform="rotate(-90 104.6 37)">7:PG</text>
<text x="105.4" y="40.9" transform="rotate(-90 105.4 40.9)">PG</text>
<text x="105.5" y="40.1" transform="rotate(-180 105.5 40.1)">RS-</text>
<text x="115" y="37" transform="rotate(-90 115 37)">6:OUT</text>
<text x="115.7" y="41.9" transform="rotate(-90 115.7 41.9)">OUT</text>
<text x="47.2" y="44.9" transform="rotate(-90 47.2 44.9)">P$2</text>
<text x="51.5" y="44.9" transform="rotate(-90 51.5 44.9)">P$2</text>
<text x="59.2" y="43.6" transform="rotate(-180 59.2 43.6)">2:RS-</text>
<text x="63.4" y="43.6" transform="rotate(-90 63.4 43.6)">PG</text>
<text x="63.5" y="42.9" transform="rotate(-180 63.5 42.9)">RS-</text>
<text x="73.8" y="44.6" transform="rotate(-90 73.8 44.6)">OUT</text>
<text x="75.1" y="46.3" transform="rotate(-180 75.1 46.3)">GND</text>
<text x="81.3" y="47.1" transform="rotate(-180 81.3 47.1)">5:GND</text>
<text x="89.1" y="43" transform="rotate(-90 89.1 43)">P$2</text>
<text x="89.9" y="47.4" transform="rotate(-90 89.9 47.4)">P$2 P$1</text>
<text x="94.3" y="43" transform="rotate(-90 94.3 43)">P$2</text>
<text x="95.1" y="47.4" transform="rotate(-90 95.1 47.4)">P$2 P$1</text>
<text x="101.2" y="47.8" transform="rotate(-180 101.2 47.8)">1:RS+</text>
<text x="105.9" y="47" transform="rotate(-180 105.9 47)">RS+</text>
<text x="117.1" y="43.6" transform="rotate(-180 117.1 43.6)">GND</text>
<text x="123.3" y="44.3" transform="rotate(-180 123.3 44.3)">5:GND</text>
<text x="47.2" y="50.5" transform="rotate(-90 47.2 50.5)">P$1</text>
<text x="48" y="49.3" transform="rotate(-90 48 49.3)">P$2 P$1</text>
<text x="51.5" y="50.5" transform="rotate(-90 51.5 50.5)">P$1</text>
<text x="52.3" y="49.3" transform="rotate(-90 52.3 49.3)">P$2 P$1</text>
<text x="59.2" y="50.5" transform="rotate(-180 59.2 50.5)">1:RS+</text>
<text x="63.9" y="49.8" transform="rotate(-180 63.9 49.8)">RS+</text>
<text x="65.2" y="52.2" transform="rotate(-90 65.2 52.2)">V+</text>
<text x="89.1" y="48.6" transform="rotate(-90 89.1 48.6)">P$1</text>
<text x="94.3" y="48.6" transform="rotate(-90 94.3 48.6)">P$1</text>
<text x="107.1" y="49.4" transform="rotate(-90 107.1 49.4)">V+</text>
<text x="64.4" y="57" transform="rotate(-90 64.4 57)">8:V+</text>
<text x="106.3" y="54.2" transform="rotate(-90 106.3 54.2)">8:V+</text>
<text x="47.8" y="113.6" transform="rotate(-90 47.8 113.6)">P$2</text>
<text x="59.9" y="112.3" transform="rotate(-180 59.9 112.3)">2:RS-</text>
<text x="63.3" y="108.4" transform="rotate(-90 63.3 108.4)">7:PG</text>
<text x="64.1" y="112.3" transform="rotate(-90 64.1 112.3)">PG</text>
<text x="64.2" y="111.6" transform="rotate(-180 64.2 111.6)">RS-</text>
<text x="73.6" y="108.4" transform="rotate(-90 73.6 108.4)">6:OUT</text>
<text x="74.4" y="113.3" transform="rotate(-90 74.4 113.3)">OUT</text>
<text x="101.2" y="112.3" transform="rotate(-180 101.2 112.3)">2:RS-</text>
<text x="104.6" y="108.4" transform="rotate(-90 104.6 108.4)">7:PG</text>
<text x="105.4" y="112.3" transform="rotate(-90 105.4 112.3)">PG</text>
<text x="105.5" y="111.6" transform="rotate(-180 105.5 111.6)">RS-</text>
<text x="115" y="108.4" transform="rotate(-90 115 108.4)">6:OUT</text>
<text x="115.7" y="113.3" transform="rotate(-90 115.7 113.3)">OUT</text>
<text x="47.8" y="119.2" transform="rotate(-90 47.8 119.2)">P$1</text>
<text x="48.6" y="117.9" transform="rotate(-90 48.6 117.9)">P$2 P$1</text>
<text x="54.7" y="114.5" transform="rotate(-90 54.7 114.5)">P$2</text>
<text x="55.5" y="118.9" transform="rotate(-90 55.5 118.9)">P$2 P$1</text>
<text x="59.9" y="119.2" transform="rotate(-180 59.9 119.2)">1:RS+</text>
<text x="64.5" y="118.5" transform="rotate(-180 64.5 118.5)">RS+</text>
<text x="75.8" y="115" transform="rotate(-180 75.8 115)">GND</text>
<text x="82" y="115.8" transform="rotate(-180 82 115.8)">5:GND</text>
<text x="89.1" y="115.3" transform="rotate(-90 89.1 115.3)">P$2</text>
<text x="89.9" y="119.7" transform="rotate(-90 89.9 119.7)">P$2 P$1</text>
<text x="92.6" y="115.3" transform="rotate(-90 92.6 115.3)">P$2</text>
<text x="93.3" y="119.7" transform="rotate(-90 93.3 119.7)">P$2 P$1</text>
<text x="101.2" y="119.2" transform="rotate(-180 101.2 119.2)">1:RS+</text>
<text x="105.9" y="118.5" transform="rotate(-180 105.9 118.5)">RS+</text>
<text x="117.1" y="115" transform="rotate(-180 117.1 115)">GND</text>
<text x="123.3" y="115.8" transform="rotate(-180 123.3 115.8)">5:GND</text>
<text x="54.7" y="120.2" transform="rotate(-90 54.7 120.2)">P$1</text>
<text x="65" y="125.7" transform="rotate(-90 65 125.7)">8:V+</text>
<text x="65.8" y="120.8" transform="rotate(-90 65.8 120.8)">V+</text>
<text x="89.1" y="120.9" transform="rotate(-90 89.1 120.9)">P$1</text>
<text x="92.6" y="120.9" transform="rotate(-90 92.6 120.9)">P$1</text>
<text x="106.3" y="125.7" transform="rotate(-90 106.3 125.7)">8:V+</text>
<text x="107.1" y="120.8" transform="rotate(-90 107.1 120.8)">V+</text>
<text x="64.2" y="177.3" transform="rotate(-90 64.2 177.3)">7:PG</text>
<text x="74.5" y="177.3" transform="rotate(-90 74.5 177.3)">6:OUT</text>
<text x="102" y="177.3" transform="rotate(-90 102 177.3)">7:PG</text>
<text x="112.4" y="177.3" transform="rotate(-90 112.4 177.3)">6:OUT</text>
<text x="142.5" y="178.1" transform="rotate(-90 142.5 178.1)">7:PG</text>
<text x="152.8" y="178.1" transform="rotate(-90 152.8 178.1)">6:OUT</text>
<text x="47.8" y="183.3" transform="rotate(-90 47.8 183.3)">P$2</text>
<text x="54.7" y="183.1" transform="rotate(-90 54.7 183.1)">P$2</text>
<text x="60.7" y="181.2" transform="rotate(-180 60.7 181.2)">2:RS-</text>
<text x="64.9" y="181.2" transform="rotate(-90 64.9 181.2)">PG</text>
<text x="65" y="180.4" transform="rotate(-180 65 180.4)">RS-</text>
<text x="75.3" y="182.2" transform="rotate(-90 75.3 182.2)">OUT</text>
<text x="76.6" y="183.9" transform="rotate(-180 76.6 183.9)">GND</text>
<text x="82.8" y="184.6" transform="rotate(-180 82.8 184.6)">5:GND</text>
<text x="88.3" y="183.3" transform="rotate(-90 88.3 183.3)">P$2</text>
<text x="93.4" y="183.3" transform="rotate(-90 93.4 183.3)">P$2</text>
<text x="98.6" y="181.2" transform="rotate(-180 98.6 181.2)">2:RS-</text>
<text x="102.8" y="181.2" transform="rotate(-90 102.8 181.2)">PG</text>
<text x="102.9" y="180.4" transform="rotate(-180 102.9 180.4)">RS-</text>
<text x="113.1" y="182.2" transform="rotate(-90 113.1 182.2)">OUT</text>
<text x="114.5" y="183.9" transform="rotate(-180 114.5 183.9)">GND</text>
<text x="120.7" y="184.6" transform="rotate(-180 120.7 184.6)">5:GND</text>
<text x="128.7" y="184.1" transform="rotate(-90 128.7 184.1)">P$2</text>
<text x="133.9" y="184.1" transform="rotate(-90 133.9 184.1)">P$2</text>
<text x="139" y="182.1" transform="rotate(-180 139 182.1)">2:RS-</text>
<text x="143.3" y="182" transform="rotate(-90 143.3 182)">PG</text>
<text x="143.3" y="181.3" transform="rotate(-180 143.3 181.3)">RS-</text>
<text x="153.6" y="183" transform="rotate(-90 153.6 183)">OUT</text>
<text x="154.9" y="184.7" transform="rotate(-180 154.9 184.7)">GND</text>
<text x="161.1" y="185.5" transform="rotate(-180 161.1 185.5)">5:GND</text>
<text x="47.8" y="188.9" transform="rotate(-90 47.8 188.9)">P$1</text>
<text x="48.6" y="187.7" transform="rotate(-90 48.6 187.7)">P$2 P$1</text>
<text x="54.7" y="188.8" transform="rotate(-90 54.7 188.8)">P$1</text>
<text x="55.5" y="187.5" transform="rotate(-90 55.5 187.5)">P$2 P$1</text>
<text x="60.7" y="188.1" transform="rotate(-180 60.7 188.1)">1:RS+</text>
<text x="65.4" y="187.3" transform="rotate(-180 65.4 187.3)">RS+</text>
<text x="66.7" y="189.7" transform="rotate(-90 66.7 189.7)">V+</text>
<text x="88.3" y="188.9" transform="rotate(-90 88.3 188.9)">P$1</text>
<text x="89" y="187.7" transform="rotate(-90 89 187.7)">P$2 P$1</text>
<text x="93.4" y="188.9" transform="rotate(-90 93.4 188.9)">P$1</text>
<text x="94.2" y="187.7" transform="rotate(-90 94.2 187.7)">P$2 P$1</text>
<text x="98.6" y="188.1" transform="rotate(-180 98.6 188.1)">1:RS+</text>
<text x="103.3" y="187.3" transform="rotate(-180 103.3 187.3)">RS+</text>
<text x="104.5" y="189.7" transform="rotate(-90 104.5 189.7)">V+</text>
<text x="128.7" y="189.8" transform="rotate(-90 128.7 189.8)">P$1</text>
<text x="129.5" y="188.5" transform="rotate(-90 129.5 188.5)">P$2 P$1</text>
<text x="133.9" y="189.8" transform="rotate(-90 133.9 189.8)">P$1</text>
<text x="134.6" y="188.5" transform="rotate(-90 134.6 188.5)">P$2 P$1</text>
<text x="139" y="188.9" transform="rotate(-180 139 188.9)">1:RS+</text>
<text x="143.7" y="188.2" transform="rotate(-180 143.7 188.2)">RS+</text>
<text x="145" y="190.6" transform="rotate(-90 145 190.6)">V+</text>
<text x="65.9" y="194.5" transform="rotate(-90 65.9 194.5)">8:V+</text>
<text x="103.8" y="194.5" transform="rotate(-90 103.8 194.5)">8:V+</text>
<text x="144.2" y="195.4" transform="rotate(-90 144.2 195.4)">8:V+</text>
<text x="63.3" y="245.3" transform="rotate(-90 63.3 245.3)">7:PG</text>
<text x="73.6" y="245.3" transform="rotate(-90 73.6 245.3)">6:OUT</text>
<text x="101.2" y="245.3" transform="rotate(-90 101.2 245.3)">7:PG</text>
<text x="111.5" y="245.3" transform="rotate(-90 111.5 245.3)">6:OUT</text>
<text x="47.8" y="251.3" transform="rotate(-90 47.8 251.3)">P$2</text>
<text x="53" y="251.3" transform="rotate(-90 53 251.3)">P$2</text>
<text x="59.9" y="249.2" transform="rotate(-180 59.9 249.2)">2:RS-</text>
<text x="64.1" y="249.2" transform="rotate(-90 64.1 249.2)">PG</text>
<text x="64.2" y="248.4" transform="rotate(-180 64.2 248.4)">RS-</text>
<text x="74.4" y="250.1" transform="rotate(-90 74.4 250.1)">OUT</text>
<text x="75.8" y="251.9" transform="rotate(-180 75.8 251.9)">GND</text>
<text x="87.4" y="251.3" transform="rotate(-90 87.4 251.3)">P$2</text>
<text x="92.6" y="251.3" transform="rotate(-90 92.6 251.3)">P$2</text>
<text x="97.7" y="249.2" transform="rotate(-180 97.7 249.2)">2:RS-</text>
<text x="101.9" y="249.2" transform="rotate(-90 101.9 249.2)">PG</text>
<text x="102" y="248.4" transform="rotate(-180 102 248.4)">RS-</text>
<text x="112.3" y="250.1" transform="rotate(-90 112.3 250.1)">OUT</text>
<text x="113.6" y="251.9" transform="rotate(-180 113.6 251.9)">GND</text>
<text x="133" y="251.3" transform="rotate(-90 133 251.3)">P$2</text>
<text x="138.2" y="250" transform="rotate(-180 138.2 250)">2:RS-</text>
<text x="141.6" y="246.1" transform="rotate(-90 141.6 246.1)">7:PG</text>
<text x="142.4" y="250" transform="rotate(-90 142.4 250)">PG</text>
<text x="142.5" y="249.3" transform="rotate(-180 142.5 249.3)">RS-</text>
<text x="152" y="246.1" transform="rotate(-90 152 246.1)">6:OUT</text>
<text x="152.7" y="251" transform="rotate(-90 152.7 251)">OUT</text>
<text x="47.8" y="256.9" transform="rotate(-90 47.8 256.9)">P$1</text>
<text x="48.6" y="255.7" transform="rotate(-90 48.6 255.7)">P$2 P$1</text>
<text x="53" y="256.9" transform="rotate(-90 53 256.9)">P$1</text>
<text x="53.8" y="255.7" transform="rotate(-90 53.8 255.7)">P$2 P$1</text>
<text x="59.9" y="256.1" transform="rotate(-180 59.9 256.1)">1:RS+</text>
<text x="64.5" y="255.3" transform="rotate(-180 64.5 255.3)">RS+</text>
<text x="65.8" y="257.7" transform="rotate(-90 65.8 257.7)">V+</text>
<text x="82" y="252.6" transform="rotate(-180 82 252.6)">5:GND</text>
<text x="87.4" y="256.9" transform="rotate(-90 87.4 256.9)">P$1</text>
<text x="88.2" y="255.7" transform="rotate(-90 88.2 255.7)">P$2 P$1</text>
<text x="92.6" y="256.9" transform="rotate(-90 92.6 256.9)">P$1</text>
<text x="93.3" y="255.7" transform="rotate(-90 93.3 255.7)">P$2 P$1</text>
<text x="97.7" y="256.1" transform="rotate(-180 97.7 256.1)">1:RS+</text>
<text x="102.4" y="255.3" transform="rotate(-180 102.4 255.3)">RS+</text>
<text x="103.7" y="257.7" transform="rotate(-90 103.7 257.7)">V+</text>
<text x="119.8" y="252.6" transform="rotate(-180 119.8 252.6)">5:GND</text>
<text x="127.9" y="257.9" transform="rotate(-90 127.9 257.9)">P$1</text>
<text x="127.9" y="252.2" transform="rotate(-90 127.9 252.2)">P$2</text>
<text x="128.6" y="256.6" transform="rotate(-90 128.6 256.6)">P$2 P$1</text>
<text x="133" y="256.9" transform="rotate(-90 133 256.9)">P$1</text>
<text x="133.8" y="255.7" transform="rotate(-90 133.8 255.7)">P$2 P$1</text>
<text x="138.2" y="256.9" transform="rotate(-180 138.2 256.9)">1:RS+</text>
<text x="142.9" y="256.2" transform="rotate(-180 142.9 256.2)">RS+</text>
<text x="154.1" y="252.7" transform="rotate(-180 154.1 252.7)">GND</text>
<text x="160.3" y="253.5" transform="rotate(-180 160.3 253.5)">5:GND</text>
<text x="65" y="262.5" transform="rotate(-90 65 262.5)">8:V+</text>
<text x="102.9" y="262.5" transform="rotate(-90 102.9 262.5)">8:V+</text>
<text x="143.3" y="263.4" transform="rotate(-90 143.3 263.4)">8:V+</text>
<text x="144.1" y="258.6" transform="rotate(-90 144.1 258.6)">V+</text>
</g>
</svg>
